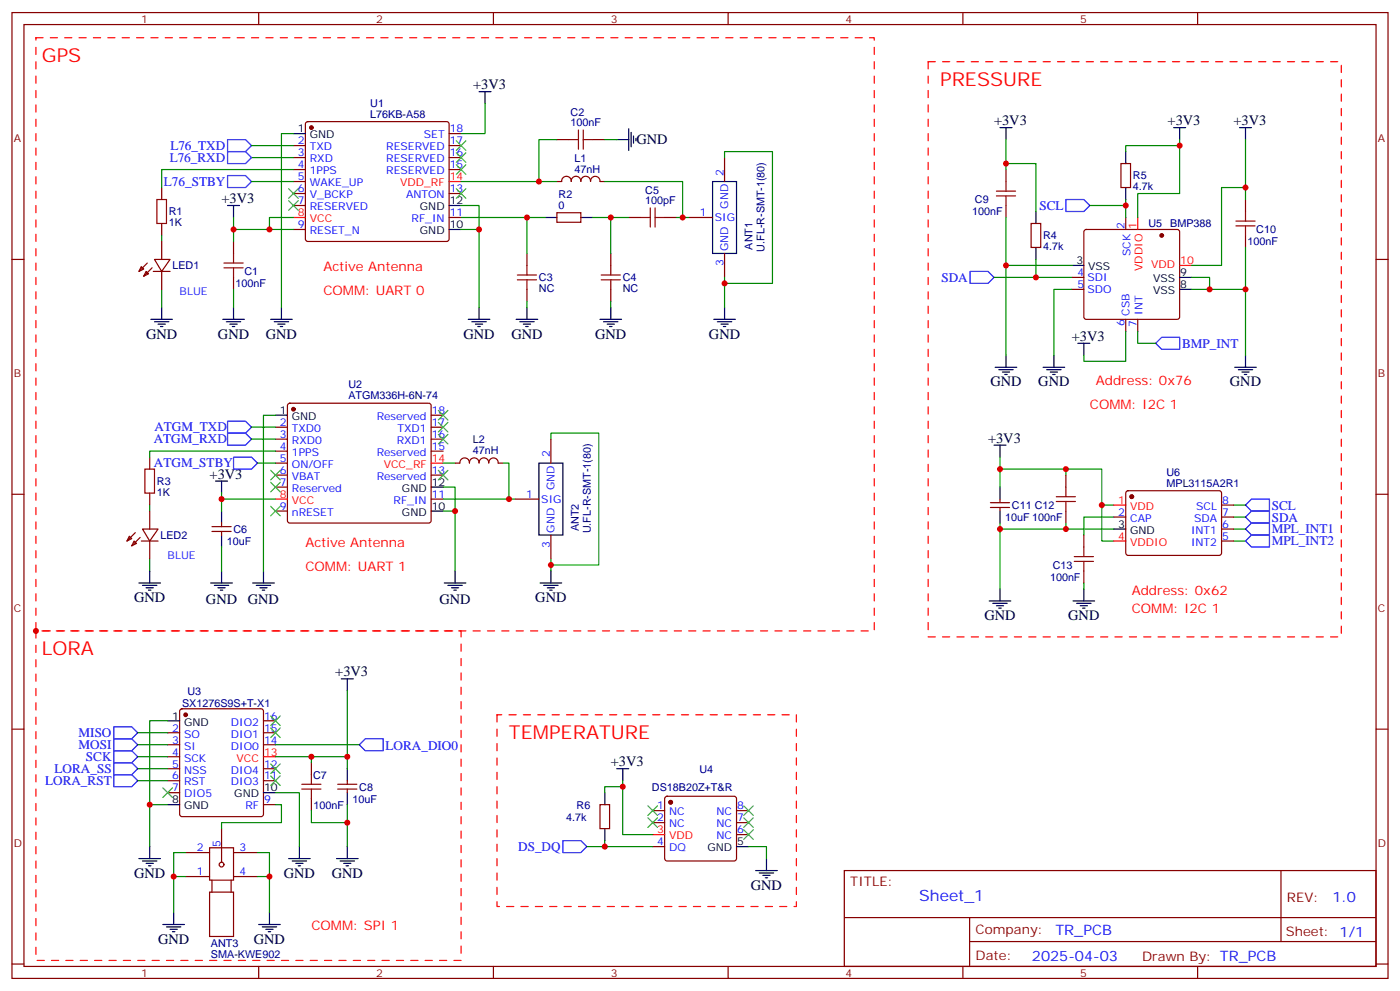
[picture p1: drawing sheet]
<svg xmlns="http://www.w3.org/2000/svg" width="412mm" height="292mm" viewBox="0 0 412 292" stroke-linecap="round" stroke-linejoin="round" font-family="sans-serif">
<g fill="none" stroke="#870000" stroke-width=".35">
<path d="M3.5 3.7h405.4v284.3h-405.4zM7.1 7.2h398.2v277.3h-398.2zM76.2 3.7v3.5M145.3 3.7v3.5M214.5 3.7v3.5M283.6 3.7v3.5M352.8 3.7v3.5M90.2 36l.5-.2h40.9l.5 .2 .2 .5v33.9l-.2 .5-.5 .2h-40.9l-.5-.2-.2-.5v-33.9zM132.3 39.3h3.5M47.6 55.2v3.5M86.4 42.9h3.6M86.4 46.4h3.6"/>
<path d="M86.4 49.9h3.6M86.4 53.4h3.6M86.4 57h3.6M132.3 42.9h3.5M132.3 46.4h3.5M132.3 49.9h3.5M132.3 57h3.5M164 53.4h1.5M164 41.1h3.6M171.1 53.4a1.41 1.41 0 0 0-1.4-1.5 1.41 1.41 0 0 0-1.4 1.5 1.41 1.41 0 0 0-1.4-1.5 1.41 1.41 0 0 0-1.4 1.5M171.1 53.4a1.41 1.41 0 0 1 1.4-1.5 1.41 1.41 0 0 1 1.4 1.5 1.4 1.4 0 0 1 1.4-1.5 1.4 1.4 0 0 1 1.4 1.5M174.6 41.1h3.6"/>
<path d="M176.7 53.4h1.5M213.4 46.4v7M296.3 49.9v3.5M330.2 48.2h2.8v7h-2.8zM366.9 58.7v3.6M3.5 76.4h3.6M41.6 78.5l.7 .7-1.4 .7zM43 79.9l.7 .7-1.4 .7zM43.4 77.4l-2.5 2.5M44.8 78.8l-2.5 2.5M45.2 79.9h4.9M45.5 76.4h4.6l-2.5 3.5z"/>
<path d="M47.6 65.8v3.5M47.6 71.1v5.3M47.6 79.9v5.3M68.8 71.1v3.5M86.4 60.5h3.6M86.4 67.6h3.6M132.3 64h3.5M155.2 74.6v3.5M164 62.6h7.1v2.8h-7.1zM179.9 74.6v3.5M185.2 64h3.5M195.8 64h3.5"/>
<path d="M202.8 64h7.1M213.4 74.6v7.1M296.3 60.5v3.5M303.7 65.8h2.9v7h-2.9zM319.5 67.8l.5-.2h26.8l.5 .2 .2 .5v25l-.2 .5-.5 .2h-26.8l-.5-.2-.2-.5v-25zM331.6 64v3.6M366.9 69.3v3.5M405.3 76.4h3.6M68.8 81.7v3.5M155.2 85.2v3.5M179.9 85.2v3.5M315.7 81.7h3.6"/>
<path d="M315.7 85.2h3.6M331.6 94v3.5M335.1 94v3.5M84.9 118.9l.5-.2h40.9l.5 .2 .2 .5v33.9l-.2 .5-.5 .2h-40.9l-.5-.2-.2-.5v-33.9zM44.1 134.6v3.5M81.1 125.8h3.6M81.1 129.3h3.6M81.1 132.8h3.6M81.1 136.3h3.6M81.1 139.9h3.6M127 125.8h3.5M127 129.3h3.5"/>
<path d="M127 132.8h3.5M127 139.9h3.5M127 122.2h3.5M141.1 136.3a1.41 1.41 0 0 0-1.4-1.5 1.41 1.41 0 0 0-1.4 1.5 1.41 1.41 0 0 0-1.4-1.5 1.41 1.41 0 0 0-1.4 1.5h-1.4M141.1 136.3a1.41 1.41 0 0 1 1.4-1.5 1.41 1.41 0 0 1 1.5 1.5 1.4 1.4 0 0 1 1.3-1.5 1.4 1.4 0 0 1 1.4 1.5h1.5M162.3 129.3v7M314 139.9v3.5M3.5 145.5h3.6M38.1 157.9l.7 .7-1.4 .7zM39.5 159.3l.7 .7-1.4 .7zM39.9 156.8l-2.5 2.5M41.3 158.2l-2.5 2.5"/>
<path d="M41.6 159.3h5M42 155.8h4.6l-2.5 3.5zM44.1 145.2v3.5M44.1 150.5v5.3M44.1 159.3v5.3M62.4 156.5h5.7M62.4 155h5.7M65.3 154v1M65.3 156.5v1M81.1 143.4h3.6M81.1 150.5h3.6M127 146.9h3.5"/>
<path d="M151.7 146.9h7M162.3 157.5v7.1M291.7 149.4h5.7M291.7 148h5.7M294.6 146.9v1.1M294.6 149.4v1.1M314 150.5v3.5M319.3 157.5v3.5M328.1 152.2h3.5M331.8 144.7l.5-.2h27.1l.4 .7v17.9l-.7 .4-27.1-.1-.4-.6v-17.6zM359.8 152.2h3.6M359.8 159.3h3.6"/>
<path d="M359.8 155.8h3.6M359.8 148.7h3.6M405.3 145.5h3.6M319.3 168.1v3.5M3.5 214.7h3.6M49.4 215.7h3.5M49.4 219.3h3.5M53.2 208.9l.4-.2h23.3l.5 .2 .2 .5v30.3l-.2 .5-.5 .2h-23.3l-.5-.2-.2-.5v-30.3zM77.6 215.7h3.5M77.6 219.3h3.5M77.6 212.2h3.5M405.3 214.7h3.6"/>
<path d="M49.4 222.8h3.5M49.4 226.3h3.5M49.4 229.8h3.5M49.4 233.4h3.5M77.6 226.3h3.5M77.6 229.8h3.5M77.6 236.9h3.5M91.7 224.5v3.6M91.7 235.1v3.6M99.5 232.3h5.6M99.5 230.9h5.6M102.3 229.8v1.1"/>
<path d="M102.3 232.3v1.1M176.7 236.9h2.9v7h-2.9zM192.3 238.7h3.5M196 234.6l.5-.2h19.8l.5 .2 .2 .5v17.7l-.3 .5-.4 .2h-19.8l-.5-.3-.2-.4v-17.7zM217 238.7h3.5M54.7 258.1h7M54.7 251h7M61.7 249.6h7.1v9.5h-7.1zM62.4 259.1v3.5M65.3 243.9v9.9M68.1 259.1v3.5M68.8 258.1h7"/>
<path d="M68.8 251h7M192.3 242.2h3.5M192.3 249.2h3.5M217 242.2h3.5M217 245.7h3.5M248.7 256.3h156.6v28.2h-156.6zM377.3 256.3v20.9M61.7 262.6h7.1v13.1h-7.1zM248.7 270.1h156.5M285.6 277.2h119.6M285.6 270.1v14.2M3.5 283.8h3.6"/>
<path d="M76.2 284.5v3.5M145.3 284.5v3.5M214.5 284.5v3.5M283.6 284.5v3.5M352.8 284.5v3.5M405.3 283.8h3.6"/>
<circle cx="65.3" cy="254.5" r=".71"/>
</g>
<g fill="#870000" stroke="#870000" stroke-width=".35">
<circle cx="197.6" cy="236.2" r=".53"/>
<circle cx="342.2" cy="69.3" r=".53"/>
<circle cx="333.4" cy="146.2" r=".53"/>
<circle cx="54.7" cy="210.4" r=".53"/>
<circle cx="91.7" cy="37.6" r=".53"/>
<circle cx="86.4" cy="120.5" r=".53"/>
</g>
<path d="M132.3 53.4h3.5M86.4 64h3.6M335.1 64v3.6M347.5 78.1h3.5M127 136.3h3.5M81.1 146.9h3.6M328.1 148.7h3.5M328.1 159.3h3.5M77.6 222.8h3.5M192.3 245.7h3.5" fill="none" stroke="#f00" stroke-width=".35"/>
<g fill="none" stroke="#000" stroke-width=".35">
<path d="M86.4 39.3h3.6M141.1 27h3.5M142.9 27v3.5M185.2 37.9v6.4M185.9 39v4.2M294.6 37.6h3.5M296.3 37.6v3.5M345.7 37.6h3.5M347.5 37.6v3.5M365.1 37.6h3.6M366.9 37.6v3.5M181.7 41.1h3.5"/>
<path d="M186.6 40v2.2M187.3 40.7v.8M209.9 53.4h7.1v21.2h-7.1zM331.6 44.6v3.6M331.6 55.2v3.5M67 60.5h3.6M68.8 60.5v3.5M132.3 67.6h3.5M132.3 60.5h3.5M160.5 64h3.5M171.1 64h3.5M305.2 62.3v3.5"/>
<path d="M305.2 72.8v3.6M315.7 78.1h3.6M44.4 94h6.4M45.5 94.7h4.2M46.6 95.4h2.1M47.3 96.1h.7M47.6 90.5v3.5M65.6 94h6.4M66.7 94.7h4.2M67.7 95.4h2.1M68.4 96.1h.7M68.8 90.5v3.5"/>
<path d="M79.7 94h6.4M80.8 94.7h4.2M81.8 95.4h2.2M82.5 96.1h.8M82.9 90.5v3.5M137.9 94h6.4M139 94.7h4.2M140.1 95.4h2.1M140.8 96.1h.7M141.1 90.5v3.5M152 94h6.4M153.1 94.7h4.2"/>
<path d="M154.2 95.4h2.1M154.9 96.1h.7M155.2 90.5v3.5M176.7 94h6.4M177.8 94.7h4.2M178.9 95.4h2.1M179.6 96.1h.7M179.9 90.5v3.5M210.3 94h6.3M211.3 94.7h4.2M212.4 95.4h2.1M213.1 96.1h.7"/>
<path d="M213.4 90.5v3.5M347.5 85.2h3.5M347.5 81.7h3.5M293.2 108.1h6.3M294.2 108.8h4.2M295.3 109.5h2.1M296 110.2h.7M296.3 104.6v3.5M307.3 108.1h6.3M308.3 108.8h4.3M309.4 109.5h2.1M310.1 110.2h.7"/>
<path d="M310.4 104.6v3.5M317.5 101.1h3.5M319.3 101.1v3.5M363.7 108.1h6.4M364.8 108.8h4.2M365.8 109.5h2.1M366.5 110.2h.7M366.9 104.6v3.5M81.1 122.2h3.6M158.7 136.3h7.1v21.2h-7.1zM292.8 131.1h3.5M294.6 131.1v3.5"/>
<path d="M63.5 141.6h3.5M65.3 141.6v3.6M65.3 150.5v3.5M65.3 157.5v3.5M127 150.5h3.5M127 143.4h3.5M294.6 143.4v3.5M294.6 150.5v3.5M328.1 155.8h3.5M40.9 171.6h6.4M42 172.3h4.2M43 173h2.2"/>
<path d="M43.7 173.7h.7M44.1 168.1v3.5M62.1 171.6h6.3M63.1 172.3h4.3M64.2 173h2.1M64.9 173.7h.7M65.3 168.1v3.5M74.4 171.6h6.4M75.5 172.3h4.2M76.6 173h2.1M77.3 173.7h.7M77.6 168.1v3.5"/>
<path d="M130.9 171.6h6.3M131.9 172.3h4.3M133 173h2.1M133.7 173.7h.7M134.1 168.1v3.5M159.1 171.6h6.4M160.2 172.3h4.2M161.2 173h2.1M161.9 173.7h.7M162.3 168.1v3.5M291.4 176.9h6.3M292.5 177.6h4.2"/>
<path d="M293.5 178.3h2.1M294.2 179h.7M294.6 173.4v3.5M316.1 176.9h6.3M317.1 177.6h4.3M318.2 178.3h2.1M318.9 179h.7M319.3 173.4v3.5M100.5 199.8h3.6M102.3 199.8v3.6M49.4 212.2h3.5M49.4 236.9h3.5"/>
<path d="M77.6 233.4h3.5M102.3 226.3v3.5M102.3 233.4v3.5M178.2 233.4v3.5M181.7 226.3h3.5M183.4 226.3v3.5M40.9 252.8h6.4M42 253.5h4.2M43 254.2h2.2M43.7 254.9h.7M44.1 249.2v3.6M85 252.8h6.4"/>
<path d="M86.1 253.5h4.2M87.1 254.2h2.2M87.8 254.9h.7M88.2 249.2v3.6M99.1 252.8h6.4M100.2 253.5h4.2M101.2 254.2h2.2M102 254.9h.7M102.3 249.2v3.6M178.2 243.9v3.6M217 249.2h3.5M222.6 256.3h6.4"/>
<path d="M223.7 257h4.2M224.7 257.7h2.1M225.4 258.4h.7M225.8 252.8v3.5M48 272.2h6.3M49 272.9h4.3M50.1 273.6h2.1M50.8 274.3h.7M51.2 268.6v3.6M76.2 272.2h6.3M77.3 272.9h4.2M78.3 273.6h2.1"/>
<path d="M79 274.3h.7M79.4 268.6v3.6"/>
</g>
<g fill="none" stroke="#a10000" stroke-width=".35">
<path d="M170.4 38.3v5.6M171.8 38.3v5.6M46.2 58.7h2.8v7.1h-2.8zM167.6 41.1h2.8M171.8 41.1h2.8M293.5 57.7h5.7M293.5 56.3h5.7M296.3 53.4v2.9M296.3 57.7v2.8M66 78.8h5.6M66 77.4h5.6M68.8 74.6v2.8"/>
<path d="M68.8 78.8v2.9M155.2 78.1v2.9M179.9 78.1v2.9M188.7 64h2.9M191.6 61.2v5.7M193 64h2.8M193 61.2v5.7M364.1 66.5h5.6M364.1 65.1h5.6M366.9 62.3v2.8M366.9 66.5v2.8M152.4 81h5.6"/>
<path d="M152.4 82.4h5.6M155.2 82.4v2.8M177.1 81h5.6M177.1 82.4h5.6M179.9 82.4v2.8M42.7 138.1h2.8v7.1h-2.8zM311.1 147.6h5.7M311.1 146.2h5.7M314 143.4v2.8M314 147.6v2.9M316.4 165.3h5.7M316.4 163.9h5.7"/>
<path d="M319.3 161v2.9M319.3 165.3v2.8M88.9 232.3h5.6M88.9 230.9h5.6M91.7 228.1v2.8M91.7 232.3v2.8"/>
</g>
<g fill="none" stroke="#008700" stroke-width=".35">
<path d="M86.4 39.3h-3.5v51.2M142.9 30.5v8.8h-7.1M74.1 42.9h12.3M74.1 46.4h12.3M74.1 53.4h12.3M86.4 49.9h-38.8v5.3M135.8 53.4h28.2M164 41.1h-5.3v12.3M178.2 53.4h22.9v10.6M178.2 41.1h3.5M213.4 46.4v-1.8h14.1v38.8h-14.1v-1.7M296.3 48.2h8.9v14.1"/>
<path d="M296.3 41.1v8.8M331.6 58.7v5.3M347.5 41.1v1.8h-15.9v1.7M347.5 42.9v14.1h-12.4v7M366.9 58.7v-3.5h-7.1v22.9h-8.8M366.9 41.1v14.1M47.6 69.3v1.8M68.8 64v7.1M79.4 67.6h7M86.4 64h-7v3.6h-10.6M135.8 60.5h5.3v30M135.8 67.6h5.3"/>
<path d="M135.8 64h19.4M160.5 64h-5.3v10.6M174.6 64h10.6M179.9 64v10.6M199.3 64h3.5M296.3 64v14.1h19.4M296.3 78.1v26.5M305.2 76.4v5.3h10.5M321 60.5h10.6M366.9 72.8v12.4M47.6 85.2v5.3M68.8 85.2v5.3"/>
<path d="M155.2 88.7v1.8M179.9 88.7v1.8M213.4 83.4v7.1M292.8 81.7h12.4M315.7 85.2h-5.3v19.4M331.6 97.5v8.9h-12.3v-1.8M335.1 97.5v3.6h5.3M351 85.2h15.9v19.4M351 81.7h5.3v3.5M74.1 125.8h7M74.1 129.3h7M75.8 136.3h5.3"/>
<path d="M81.1 132.8h-37v1.8M81.1 122.2h-3.5v45.9M130.5 136.3h3.6M148.2 136.3h1.7v10.6M162.3 129.3v-1.8h14.1v38.8h-14.1v-1.7M294.6 134.6v3.5M314 139.9v-1.8h-19.4v5.3M314 138.1h10.6v10.6h3.5M44.1 148.7v1.8M65.3 146.9h15.8M65.3 145.2v5.3M130.5 143.4h3.6v24.7"/>
<path d="M130.5 146.9h21.2M130.5 150.5h3.6M294.6 154v1.8h19.4v-1.8M294.6 155.8v17.6M314 155.8h14.1M324.6 148.7v10.6h3.5M328.1 152.2h-8.8v5.3M363.4 155.8h3.5M363.4 159.3h3.5M363.4 148.7h3.5M363.4 152.2h3.5M44.1 164.6v3.5"/>
<path d="M65.3 161v7.1M162.3 166.3v1.8M319.3 171.6v1.8M40.6 219.3h8.8M40.6 215.7h8.8M49.4 212.2h-5.3v37M81.1 219.3h24.7M102.3 203.4v19.4h-21.2M40.6 222.8h8.8M40.6 226.3h8.8M40.6 229.8h8.8M44.1 236.9h5.3"/>
<path d="M81.1 233.4h7.1v15.8M81.1 236.9h1.8v5.3h-17.6v1.7M91.7 238.7v3.5h10.6M91.7 222.8v1.7M102.3 222.8v3.5M102.3 236.9v12.3M183.4 229.8v15.9h8.9M183.4 231.6h-5.2v1.8M54.7 258.1h-3.5v10.5M54.7 251h-3.5v7.1M75.8 251h3.6v17.6M75.8 258.1h3.6"/>
<path d="M172.9 249.2h19.4M178.2 247.5v1.7M220.5 249.2h5.3v3.6"/>
</g>
<g fill="none" stroke="#00f" stroke-width=".35">
<path d="M67 41.1h5.3l1.8 1.8-1.8 1.7h-5.3zM67 44.6h5.3l1.8 1.8-1.8 1.8h-5.3zM67 51.7h5.3l1.8 1.7-1.8 1.8h-5.3zM314 58.7h5.3l1.7 1.8-1.7 1.8h-5.3zM285.8 79.9h5.2l1.8 1.8-1.8 1.7h-5.2zM340.4 101.1l1.8-1.8h5.3v3.5h-5.3zM67 124h5.3l1.8 1.8-1.8 1.7h-5.3zM67 127.5h5.3l1.8 1.8-1.8 1.8h-5.3zM68.8 134.6h5.3l1.7 1.7-1.7 1.8h-5.3zM366.9 155.8l1.8-1.8h5.2v3.5h-5.2zM366.9 152.2l1.8-1.7h5.2v3.5h-5.2zM366.9 148.7l1.8-1.8h5.2v3.6h-5.2z"/>
<path d="M366.9 159.3l1.8-1.8h5.2v3.5h-5.2zM33.5 214h5.3l1.8 1.7-1.8 1.8h-5.3zM33.5 217.5h5.3l1.8 1.8-1.8 1.7h-5.3zM105.8 219.3l1.8-1.8h5.3v3.5h-5.3zM33.5 221h5.3l1.8 1.8-1.8 1.7h-5.3zM33.5 224.5h5.3l1.8 1.8-1.8 1.8h-5.3zM33.5 228.1h5.3l1.8 1.7-1.8 1.8h-5.3zM165.8 247.5h5.3l1.8 1.7-1.8 1.8h-5.3z"/>
</g>
<g fill="none" stroke="#3c3" stroke-width=".35">
<path d="M85 59.1l2.8 2.8M85 55.6l2.8 2.8M87.8 59.1l-2.8 2.8M87.8 55.6l-2.8 2.8M134.4 41.5l2.8 2.8M134.4 45l2.8 2.8M134.4 48.5l2.8 2.8M134.4 55.6l2.8 2.8M137.2 41.5l-2.8 2.8M137.2 45l-2.8 2.8M137.2 48.5l-2.8 2.8M137.2 55.6l-2.8 2.8"/>
<path d="M79.7 138.5l2.8 2.8M82.5 138.5l-2.8 2.8M129.1 138.5l2.8 2.8M129.1 120.8l2.8 2.8M129.1 124.4l2.8 2.8M129.1 127.9l2.8 2.8M131.9 138.5l-2.8 2.8M131.9 120.8l-2.8 2.8M131.9 124.4l-2.8 2.8M131.9 127.9l-2.8 2.8M79.7 149l2.8 2.9M79.7 142l2.8 2.8"/>
<path d="M82.5 149l-2.8 2.9M82.5 142l-2.8 2.8M79.7 214.3l2.8 2.8M79.7 210.8l2.8 2.8M82.5 214.3l-2.8 2.8M82.5 210.8l-2.8 2.8M48 232l2.8 2.8M50.8 232l-2.8 2.8M79.7 228.4l2.8 2.8M79.7 224.9l2.8 2.8M82.5 228.4l-2.8 2.8M82.5 224.9l-2.8 2.8"/>
<path d="M190.9 237.2l2.8 2.9M193.7 237.2l-2.8 2.9M219.1 237.2l2.8 2.9M221.9 237.2l-2.8 2.9M190.9 240.8l2.8 2.8M193.7 240.8l-2.8 2.8M219.1 244.3l2.8 2.8M219.1 240.8l2.8 2.8M221.9 244.3l-2.8 2.8M221.9 240.8l-2.8 2.8"/>
</g>
<path d="M10.6 11.1h246.9v174.6h-246.9v-174.6M273.4 18.2h121.7v169.3h-121.7v-169.3M10.6 185.7v97.1h125.2v-97.1h-125.2M146.4 210.4v56.5h88.2v-56.5h-88.2" fill="none" stroke="#f00" stroke-width=".35" stroke-dasharray="2.1 2.1"/>
<g fill="#c00">
<circle cx="347.5" cy="42.9" r=".88"/>
<circle cx="331.6" cy="60.5" r=".88"/>
<circle cx="296.3" cy="78.1" r=".88"/>
<circle cx="296.3" cy="48.2" r=".88"/>
<circle cx="305.2" cy="81.7" r=".88"/>
<circle cx="356.3" cy="85.2" r=".88"/>
<circle cx="366.9" cy="85.2" r=".88"/>
<circle cx="366.9" cy="55.2" r=".88"/>
<circle cx="314" cy="155.8" r=".88"/>
<circle cx="294.6" cy="138.1" r=".88"/>
<circle cx="294.6" cy="155.8" r=".88"/>
<circle cx="314" cy="138.1" r=".88"/>
<circle cx="324.6" cy="148.7" r=".88"/>
<circle cx="44.1" cy="236.9" r=".88"/>
<circle cx="102.3" cy="222.8" r=".88"/>
<circle cx="91.7" cy="222.8" r=".88"/>
<circle cx="102.3" cy="242.2" r=".88"/>
<circle cx="183.4" cy="231.6" r=".88"/>
<circle cx="178.2" cy="249.2" r=".88"/>
<circle cx="68.8" cy="67.6" r=".88"/>
<circle cx="79.4" cy="67.6" r=".88"/>
<circle cx="141.1" cy="67.6" r=".88"/>
<circle cx="213.4" cy="83.4" r=".88"/>
<circle cx="155.2" cy="64" r=".88"/>
<circle cx="158.8" cy="53.4" r=".88"/>
<circle cx="179.9" cy="64" r=".88"/>
<circle cx="201.1" cy="64" r=".88"/>
<circle cx="162.3" cy="166.3" r=".88"/>
<circle cx="149.9" cy="146.9" r=".88"/>
<circle cx="134.1" cy="150.5" r=".88"/>
<circle cx="10.6" cy="185.7" r=".88"/>
<circle cx="79.4" cy="258.1" r=".88"/>
<circle cx="51.2" cy="258.1" r=".88"/>
<circle cx="65.3" cy="146.9" r=".88"/>
</g>
<g font-size="5.6" fill="#f00">
<text x="12.3" y="18.2">GPS</text>
<text x="276.9" y="25.2">PRESSURE</text>
<text x="12.3" y="192.8">LORA</text>
<text x="149.9" y="217.5">TEMPERATURE</text>
</g>
<text font-size="4.6" fill="#00f" x="270.8" y="265.3">Sheet_1</text>
<g font-size="4.2">
<text x="139.3" y="26.3">+3V3</text>
<text x="292.8" y="36.9">+3V3</text>
<text x="344" y="36.9">+3V3</text>
<text x="363.4" y="36.9">+3V3</text>
<text x="187.5" y="42.5">GND</text>
<text x="65.3" y="59.8">+3V3</text>
<text x="43" y="99.7">GND</text>
<text x="64.2" y="99.7">GND</text>
<text x="78.3" y="99.7">GND</text>
<text x="136.5" y="99.7">GND</text>
<text x="150.6" y="99.7">GND</text>
<text x="175.3" y="99.7">GND</text>
<text x="208.8" y="99.7">GND</text>
<text x="315.7" y="100.4">+3V3</text>
<text x="291.7" y="113.8">GND</text>
<text x="305.9" y="113.8">GND</text>
<text x="362.3" y="113.8">GND</text>
<text x="291" y="130.4">+3V3</text>
<text x="61.7" y="140.9">+3V3</text>
<text x="39.5" y="177.3">GND</text>
<text x="60.7" y="177.7">GND</text>
<text x="73" y="177.7">GND</text>
<text x="129.5" y="177.7">GND</text>
<text x="157.7" y="177.3">GND</text>
<text x="290" y="182.6">GND</text>
<text x="314.7" y="182.6">GND</text>
<text x="98.8" y="199.1">+3V3</text>
<text x="179.9" y="225.6">+3V3</text>
<text x="39.5" y="258.4">GND</text>
<text x="83.6" y="258.4">GND</text>
<text x="97.7" y="258.4">GND</text>
<text x="221.2" y="261.9">GND</text>
<text x="46.6" y="277.8">GND</text>
<text x="74.8" y="277.8">GND</text>
</g>
<g font-size="4.2" fill="#00f">
<text x="392.5" y="265.6">1.0</text>
<text x="310.9" y="275.1">TR_PCB</text>
<text x="304" y="282.9">2025-04-03</text>
</g>
<g font-size="3.9" fill="#00f">
<text x="50" y="47.6">L76_RXD</text>
<text x="50.2" y="44.1">L76_TXD</text>
<text x="48.3" y="54.7">L76_STBY</text>
<text x="306.2" y="61.7">SCL</text>
<text x="277.3" y="82.9">SDA</text>
<text x="348.2" y="102.4">BMP_INT</text>
<text x="45.3" y="130.5">ATGM_RXD</text>
<text x="45.5" y="127">ATGM_TXD</text>
<text x="45.3" y="137.6">ATGM_STBY</text>
<text x="374.6" y="153.5">SDA</text>
<text x="374.6" y="150">SCL</text>
<text x="374.6" y="157">MPL_INT1</text>
<text x="374.6" y="160.5">MPL_INT2</text>
<text x="23.1" y="217">MISO</text>
<text x="23.1" y="220.5">MOSI</text>
<text x="113.6" y="220.7">LORA_DIO0</text>
<text x="16.1" y="227.6">LORA_SS</text>
<text x="25.3" y="224">SCK</text>
<text x="13.3" y="231.1">LORA_RST</text>
<text x="152.6" y="250.5">DS_DQ</text>
</g>
<g font-size="3.9" fill="#f00">
<text x="95.2" y="79.9">Active Antenna</text>
<text x="95.2" y="87">COMM: UART 0</text>
<text x="322.8" y="113.4">Address: 0x76</text>
<text x="321" y="120.5">COMM: I2C 1</text>
<text x="90" y="161">Active Antenna</text>
<text x="90" y="168.1">COMM: UART 1</text>
<text x="333.4" y="175.2">Address: 0x62</text>
<text x="333.4" y="180.4">COMM: I2C 1</text>
<text x="91.7" y="273.9">COMM: SPI 1</text>
</g>
<g font-size="3.9" fill="#800">
<text x="250.5" y="260.9">TITLE:</text>
<text x="379.1" y="265.6">REV:</text>
<text x="287.4" y="275.1">Company:</text>
<text x="378.7" y="275.7">Sheet: 1/1</text>
<text x="287.4" y="282.8">Date:</text>
<text x="336.4" y="282.8">Drawn By: TR_PCB</text>
</g>
<g font-size="3.2" fill="#800">
<text x="41.6" y="6.7">1</text>
<text x="110.8" y="6.7">2</text>
<text x="179.9" y="6.7">3</text>
<text x="249.1" y="6.7">4</text>
<text x="318.2" y="6.7">5</text>
<text x="4.1" y="41.8">A</text>
<text x="405.9" y="41.8">A</text>
<text x="4.1" y="110.9">B</text>
<text x="405.9" y="110.9">B</text>
<text x="4.1" y="180.1">C</text>
<text x="405.9" y="180.1">C</text>
<text x="4.1" y="249.2">D</text>
<text x="405.9" y="249.2">D</text>
<text x="41.6" y="287.5">1</text>
<text x="110.8" y="287.5">2</text>
<text x="179.9" y="287.5">3</text>
<text x="249.1" y="287.5">4</text>
<text x="318.2" y="287.5">5</text>
</g>
<g font-size="3.2" fill="#000080">
<text x="109.1" y="34.6">L76KB-A58</text>
<text x="109.1" y="31.5">U1</text>
<text x="168.1" y="34">C2</text>
<text x="168.1" y="37.2">100nF</text>
<text x="169.3" y="47.6">L1</text>
<text x="169.3" y="50.8">47nH</text>
<text x="333.7" y="52.8">R5</text>
<text x="164.5" y="58.4">R2</text>
<text x="190.1" y="57">C5</text>
<text x="287.2" y="59.9">C9</text>
<text x="333.7" y="56">4.7k</text>
<text x="49.7" y="63.4">R1</text>
<text x="164.5" y="61.6">0</text>
<text x="190.1" y="60.1">100pF</text>
<text x="286.4" y="63.4">100nF</text>
<text x="49.7" y="66.6">1K</text>
<text x="307.3" y="70.5">R4</text>
<text x="338.3" y="66.9">U5</text>
<text x="344.7" y="66.9">BMP388</text>
<text x="370.1" y="68.7">C10</text>
<text x="221.6" y="73.5" transform="rotate(-90 221.6 73.5)">ANT1</text>
<text x="225.2" y="74.1" transform="rotate(-90 225.2 74.1)">U.FL-R-SMT-1(80)</text>
<text x="307.3" y="73.6">4.7k</text>
<text x="367.5" y="72.2">100nF</text>
<text x="50.8" y="79.3">LED1</text>
<text x="72" y="81.1">C1</text>
<text x="158.7" y="82.8">C3</text>
<text x="183.4" y="82.8">C4</text>
<text x="69.4" y="84.6">100nF</text>
<text x="158.7" y="86">NC</text>
<text x="183.4" y="86">NC</text>
<text x="102.6" y="117.5">ATGM336H-6N-74</text>
<text x="102.6" y="114.3">U2</text>
<text x="139.3" y="130.6">L2</text>
<text x="139.3" y="133.7">47nH</text>
<text x="46.2" y="142.8">R3</text>
<text x="343.6" y="143.4">MPL3115A2R1</text>
<text x="343.6" y="140.2">U6</text>
<text x="46.2" y="146">1K</text>
<text x="298.1" y="149.9">C11 C12</text>
<text x="296.1" y="153.4">10uF 100nF</text>
<text x="47.3" y="158.7">LED2</text>
<text x="66.8" y="160.5">10uF</text>
<text x="68.8" y="156.9">C6</text>
<text x="170.5" y="156.4" transform="rotate(-90 170.5 156.4)">ANT2</text>
<text x="174" y="157" transform="rotate(-90 174 157)">U.FL-R-SMT-1(80)</text>
<text x="310.1" y="167.5">C13</text>
<text x="309.3" y="171">100nF</text>
<text x="53.6" y="208.1">SX1276S9S+T-X1</text>
<text x="55.2" y="204.5">U3</text>
<text x="206" y="227.4">U4</text>
<text x="92.2" y="229.2">C7</text>
<text x="105.8" y="232.8">C8</text>
<text x="192" y="232.8">DS18B20Z+T&amp;R</text>
<text x="92.3" y="238">100nF</text>
<text x="103.8" y="236.3">10uF</text>
<text x="169.8" y="238">R6</text>
<text x="166.8" y="241.6">4.7k</text>
<text x="62.2" y="281.9">SMA-KWE902</text>
<text x="62.2" y="278.7">ANT3</text>
</g>
<g font-size="3.2">
<text x="87.8" y="39">1</text>
<text x="91.3" y="40.7">GND</text>
<text x="123.7" y="61.9">GND</text>
<text x="132.5" y="60.1">12</text>
<text x="123.7" y="69">GND</text>
<text x="132.5" y="67.2">10</text>
<text x="317.1" y="77.8">3</text>
<text x="320.6" y="79.6">VSS</text>
<text x="339.7" y="83.1">VSS</text>
<text x="347.7" y="81.3">9</text>
<text x="339.7" y="86.6">VSS</text>
<text x="347.7" y="84.8">8</text>
<text x="82.5" y="121.9">1</text>
<text x="86" y="123.6">GND</text>
<text x="127.2" y="143.1">12</text>
<text x="118.4" y="144.8">GND</text>
<text x="118.4" y="151.9">GND</text>
<text x="127.2" y="150.1">10</text>
<text x="329.4" y="155.4">3</text>
<text x="332.9" y="157.2">GND</text>
<text x="50.7" y="211.8">1</text>
<text x="54.2" y="213.6">GND</text>
<text x="77.8" y="233">10</text>
<text x="50.7" y="236.5">8</text>
<text x="54.2" y="238.3">GND</text>
<text x="69" y="234.8">GND</text>
<text x="208.4" y="250.6">GND</text>
<text x="217.1" y="248.9">5</text>
</g>
<g font-size="3.2" fill="#00f">
<text x="124.9" y="40.7">SET</text>
<text x="132.5" y="39">18</text>
<text x="87.8" y="42.5">2</text>
<text x="87.8" y="46">3</text>
<text x="91.3" y="44.3">TXD</text>
<text x="91.3" y="47.8">RXD</text>
<text x="113.8" y="47.8">RESERVED</text>
<text x="113.8" y="44.3">RESERVED</text>
<text x="132.5" y="46">16</text>
<text x="132.5" y="42.5">17</text>
<text x="87.8" y="49.6">4</text>
<text x="87.8" y="53.1">5</text>
<text x="91.3" y="51.3">1PPS</text>
<text x="113.8" y="51.3">RESERVED</text>
<text x="132.5" y="49.6">15</text>
<text x="213.1" y="51.7" transform="rotate(-90 213.1 51.7)">2</text>
<text x="87.8" y="56.6">6</text>
<text x="91.3" y="54.9">WAKE_UP</text>
<text x="91.3" y="58.4">V_BCKP</text>
<text x="119.6" y="58.4">ANTON</text>
<text x="132.5" y="56.6">13</text>
<text x="87.8" y="60.1">7</text>
<text x="91.3" y="61.9">RESERVED</text>
<text x="121.2" y="65.4">RF_IN</text>
<text x="132.5" y="63.7">11</text>
<text x="206.1" y="63.7">1</text>
<text x="210.6" y="65.1">SIG</text>
<text x="214.5" y="61.4" transform="rotate(-90 214.5 61.4)">GND</text>
<text x="87.8" y="67.2">9</text>
<text x="91.3" y="69">RESET_N</text>
<text x="331.3" y="67.4" transform="rotate(-90 331.3 67.4)">2</text>
<text x="214.5" y="73.9" transform="rotate(-90 214.5 73.9)">GND</text>
<text x="333" y="75.4" transform="rotate(-90 333 75.4)">SCK</text>
<text x="213.1" y="78.4" transform="rotate(-90 213.1 78.4)">3</text>
<text x="317.4" y="81.3">4</text>
<text x="320.3" y="82.7">SDI</text>
<text x="317.4" y="84.8">5</text>
<text x="320.3" y="86.3">SDO</text>
<text x="331.3" y="95.9" transform="rotate(-90 331.3 95.9)">6</text>
<text x="332.7" y="93" transform="rotate(-90 332.7 93)">CSB</text>
<text x="336.5" y="92.7" transform="rotate(-90 336.5 92.7)">INT</text>
<text x="334.8" y="96.2" transform="rotate(-90 334.8 96.2)">7</text>
<text x="82.5" y="125.4">2</text>
<text x="111" y="123.6">Reserved</text>
<text x="127.2" y="125.4">17</text>
<text x="127.2" y="121.9">18</text>
<text x="82.5" y="128.9">3</text>
<text x="86" y="127.2">TXD0</text>
<text x="86" y="130.7">RXD0</text>
<text x="116.9" y="130.7">RXD1</text>
<text x="117.1" y="127.2">TXD1</text>
<text x="127.2" y="128.9">16</text>
<text x="82.5" y="132.5">4</text>
<text x="82.5" y="136">5</text>
<text x="86" y="134.2">1PPS</text>
<text x="86" y="137.8">ON/OFF</text>
<text x="111" y="134.2">Reserved</text>
<text x="127.2" y="132.5">15</text>
<text x="161.9" y="134.6" transform="rotate(-90 161.9 134.6)">2</text>
<text x="82.5" y="139.5">6</text>
<text x="82.5" y="143.1">7</text>
<text x="86" y="141.3">VBAT</text>
<text x="111" y="141.3">Reserved</text>
<text x="127.2" y="139.5">13</text>
<text x="86" y="144.8">Reserved</text>
<text x="115.9" y="148.3">RF_IN</text>
<text x="127.2" y="146.6">11</text>
<text x="155" y="146.6">1</text>
<text x="159.5" y="148">SIG</text>
<text x="163.3" y="144.3" transform="rotate(-90 163.3 144.3)">GND</text>
<text x="360" y="148.3">8</text>
<text x="82.5" y="150.1">9</text>
<text x="86" y="151.9">nRESET</text>
<text x="329.4" y="151.9">2</text>
<text x="332.9" y="153.6">CAP</text>
<text x="351.7" y="153.6">SDA</text>
<text x="352.4" y="150.1">SCL</text>
<text x="360" y="155.4">6</text>
<text x="360" y="151.9">7</text>
<text x="161.9" y="161.3" transform="rotate(-90 161.9 161.3)">3</text>
<text x="163.3" y="156.8" transform="rotate(-90 163.3 156.8)">GND</text>
<text x="350.8" y="160.7">INT2</text>
<text x="350.8" y="157.2">INT1</text>
<text x="360" y="158.9">5</text>
<text x="50.7" y="215.4">2</text>
<text x="68" y="213.6">DIO2</text>
<text x="77.8" y="215.4">15</text>
<text x="77.8" y="211.8">16</text>
<text x="50.7" y="218.9">3</text>
<text x="54.2" y="217.1">SO</text>
<text x="54.2" y="220.7">SI</text>
<text x="68" y="220.7">DIO0</text>
<text x="68" y="217.1">DIO1</text>
<text x="77.8" y="218.9">14</text>
<text x="50.7" y="222.4">4</text>
<text x="50.7" y="226">5</text>
<text x="54.2" y="224.2">SCK</text>
<text x="54.2" y="227.7">NSS</text>
<text x="68" y="227.7">DIO4</text>
<text x="77.8" y="226">12</text>
<text x="50.7" y="229.5">6</text>
<text x="50.7" y="233">7</text>
<text x="54.2" y="231.2">RST</text>
<text x="68" y="231.2">DIO3</text>
<text x="77.8" y="229.5">11</text>
<text x="54.2" y="234.8">DIO5</text>
<text x="72.3" y="238.3">RF</text>
<text x="77.8" y="236.5">9</text>
<text x="193.6" y="238.3">1</text>
<text x="217.1" y="238.3">8</text>
<text x="193.6" y="241.8">2</text>
<text x="197.1" y="240.1">NC</text>
<text x="197.1" y="243.6">NC</text>
<text x="211.1" y="243.6">NC</text>
<text x="211.1" y="240.1">NC</text>
<text x="217.1" y="245.4">6</text>
<text x="217.1" y="241.8">7</text>
<text x="58" y="250.6">2</text>
<text x="64.9" y="249.2" transform="rotate(-90 64.9 249.2)">5</text>
<text x="70.6" y="250.6">3</text>
<text x="193.6" y="248.9">4</text>
<text x="197.1" y="250.6">DQ</text>
<text x="211.1" y="247.1">NC</text>
<text x="58" y="257.7">1</text>
<text x="70.6" y="257.7">4</text>
</g>
<g font-size="3.2" fill="#f00">
<text x="132.5" y="53.1">14</text>
<text x="117.9" y="54.9">VDD_RF</text>
<text x="87.8" y="63.7">8</text>
<text x="91.3" y="65.4">VCC</text>
<text x="334.8" y="67.4" transform="rotate(-90 334.8 67.4)">1</text>
<text x="347.7" y="77.8">10</text>
<text x="336.5" y="79.8" transform="rotate(-90 336.5 79.8)">VDDIO</text>
<text x="339.1" y="78.8">VDD</text>
<text x="113" y="137.8">VCC_RF</text>
<text x="127.2" y="136">14</text>
<text x="82.5" y="146.6">8</text>
<text x="86" y="148.3">VCC</text>
<text x="329.4" y="148.3">1</text>
<text x="332.9" y="150.1">VDD</text>
<text x="329.4" y="158.9">4</text>
<text x="332.9" y="160.7">VDDIO</text>
<text x="69.7" y="224.2">VCC</text>
<text x="77.8" y="222.4">13</text>
<text x="193.6" y="245.4">3</text>
<text x="197.1" y="247.1">VDD</text>
</g>
<g font-size="3.2" fill="#03f">
<text x="52.9" y="87">BLUE</text>
<text x="49.4" y="164.6">BLUE</text>
</g>
</svg>
